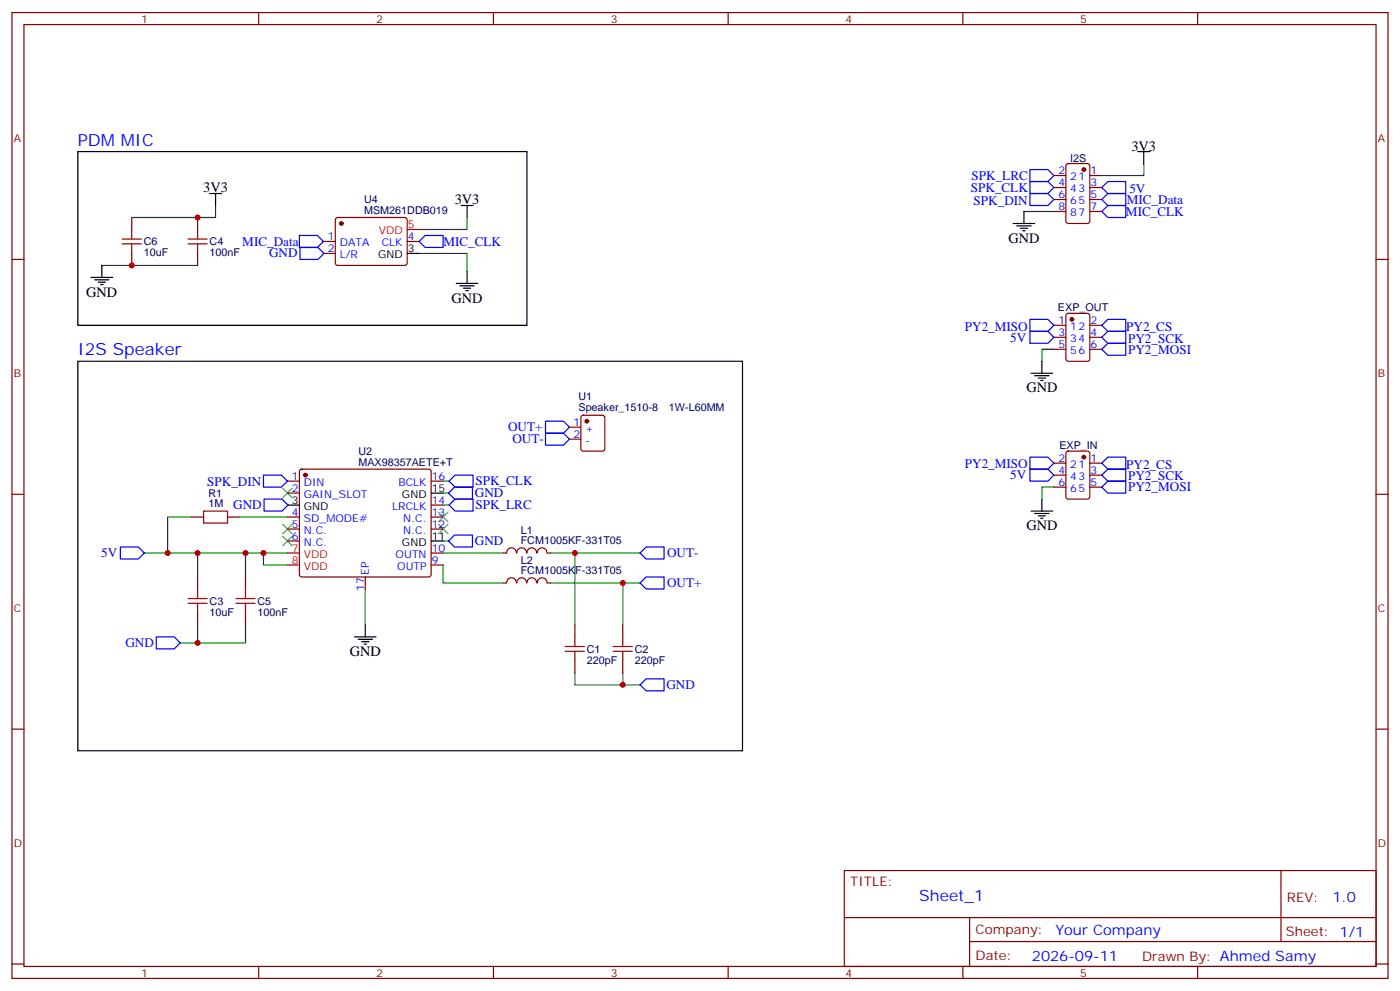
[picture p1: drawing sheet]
<svg xmlns="http://www.w3.org/2000/svg" width="412mm" height="292mm" viewBox="0 0 412 292" stroke-linecap="round" stroke-linejoin="round" font-family="sans-serif">
<g fill="none" stroke="#870000" stroke-width=".35">
<path d="M3.5 3.7h405.4v284.3h-405.4zM7.1 7.2h398.2v277.3h-398.2zM76.2 3.7v3.5M145.3 3.7v3.5M214.5 3.7v3.5M283.6 3.7v3.5M352.8 3.7v3.5M310.4 51.7h3.6M310.4 55.2h3.6M310.4 58.7h3.6M314.2 48.4l.5-.2h5.6l.7 .4v16.5l-.4 .6-5.9 .1-.7-.5v-16.4zM321 51.7h3.6"/>
<path d="M321 55.2h3.6M321 58.7h3.6M3.5 76.4h3.6M38.8 64v3.6M38.8 74.6v3.5M58.2 64v3.6M58.2 74.6v3.5M95.2 71.1h3.6M95.2 74.6h3.6M99 64.2l.5-.2 20 .1 .4 .6v13l-.7 .4h-20l-.4-.7v-12.7zM119.9 71.1h3.6M310.4 62.3h3.6"/>
<path d="M321 62.3h3.6M405.3 76.4h3.6M310.4 95.8h3.6M310.4 99.3h3.6M314.2 92.5l.5-.2h5.6l.7 .4v13l-.4 .6-5.9 .1-.7-.5v-12.9zM321 95.8h3.6M321 99.3h3.6M310.4 102.8h3.6M321 102.8h3.6M88.4 138.3l.5-.2h37.4l.5 .2 .2 .5v30.4l-.2 .5-.5 .2h-37.4l-.5-.3-.2-.4v-30.4zM167.6 125.8h3.5M167.6 129.3h3.5"/>
<path d="M171.3 122.4l.5-.2h5.6l.7 .5 .1 9.4-.5 .7h-5.9l-.6-.4-.1-9.5zM310.4 136.3h3.6M310.4 139.9h3.6M314.2 133l.5-.2h5.6l.7 .5v12.9l-.4 .7h-5.9l-.7-.4v-13zM321 136.3h3.6M321 139.9h3.6M3.5 145.5h3.6M56.4 152.2h3.6M67 152.2h3.6M84.7 141.6h3.5M84.7 145.2h3.5M84.7 152.2h3.5"/>
<path d="M84.7 155.8h3.5M84.7 159.3h3.5M127 141.6h3.5M127 152.2h3.5M127 155.8h3.5M127 148.7h3.5M310.4 143.4h3.6M321 143.4h3.6M405.3 145.5h3.6M58.2 169.9v3.5M72.3 169.9v3.5M107.6 169.9v3.5"/>
<path d="M127 166.3h3.5M127 162.8h3.5M148.2 162.8h1M148.2 171.6h1M149.3 162.8a1.41 1.41 0 0 1 1.4-1.5 1.41 1.41 0 0 1 1.4 1.5M149.3 171.6a1.41 1.41 0 0 1 1.4-1.5 1.41 1.41 0 0 1 1.4 1.5M152.3 162.8a1.41 1.41 0 0 1 1.4-1.5 1.41 1.41 0 0 1 1.4 1.5M152.3 171.6a1.41 1.41 0 0 1 1.4-1.5 1.41 1.41 0 0 1 1.4 1.5M155.2 162.8a1.41 1.41 0 0 1 1.5-1.5 1.41 1.41 0 0 1 1.4 1.5M155.2 171.6a1.41 1.41 0 0 1 1.5-1.5 1.41 1.41 0 0 1 1.4 1.5M158.3 162.8a1.41 1.41 0 0 1 1.4-1.5 1.41 1.41 0 0 1 1.4 1.5M158.3 171.6a1.41 1.41 0 0 1 1.4-1.5 1.41 1.41 0 0 1 1.4 1.5"/>
<path d="M161.2 162.8h1.1M161.2 171.6h1.1M58.2 180.4v3.6M72.3 180.4v3.6M169.3 184v3.5M169.3 194.6v3.5M183.4 184v3.5M183.4 194.6v3.5M3.5 214.7h3.6M405.3 214.7h3.6M248.7 256.3h156.6v28.2h-156.6zM377.3 256.3v20.9"/>
<path d="M248.7 270.1h156.5M285.6 277.2h119.6M285.6 270.1v14.2M3.5 283.8h3.6M76.2 284.5v3.5M145.3 284.5v3.5M214.5 284.5v3.5M283.6 284.5v3.5M352.8 284.5v3.5M405.3 283.8h3.6"/>
</g>
<g fill="none" stroke="#008700" stroke-width=".35">
<path d="M336.9 48.2v3.5h-12.3M30 78.1h28.2M63.5 60.5v3.5h-24.7M123.5 74.6h14.1v5.3M137.6 64v3.6h-14.1M301.6 62.3h8.8M310.4 102.8h-3.5v3.6M56.4 152.2h-7v10.6M70.6 152.2h14.1M130.5 141.6h1.8M130.5 145.2h1.8M130.5 148.7h1.8"/>
<path d="M130.5 159.3h1.8M310.4 143.4h-3.5v3.5M42.3 162.8h42.4M58.2 162.8v7.1M72.3 162.8v7.1M77.6 162.8v3.5h7.1M107.6 173.4v10.6M130.5 166.3v5.3h17.7M130.5 162.8h17.7M162.3 171.6h26.4M162.3 162.8h26.4M169.3 162.8v21.2"/>
<path d="M183.4 171.6v12.4M58.2 184v5.3h-5.3M72.3 184v5.3h-14.1M169.3 198.1v3.5h19.4M183.4 198.1v3.5"/>
</g>
<g fill="none" stroke="#000" stroke-width=".35">
<path d="M22.9 44.6h132.3v51.2h-132.3zM61.7 57h3.6M63.5 57v3.5M335.1 44.6h3.6M336.9 44.6v3.6M30 78.1v3.6M119.9 74.6h3.6M135.8 60.5h3.5M137.6 60.5v3.5M137.6 79.9v3.5M298.4 65.8h6.4M299.5 66.5h4.2"/>
<path d="M300.6 67.2h2.1M301.3 67.9h.7M301.6 62.3v3.5M26.8 81.7h6.4M27.9 82.4h4.2M28.9 83.1h2.1M29.6 83.8h.7M134.4 83.4h6.4M135.5 84.1h4.2M136.5 84.8h2.1M137.2 85.5h.7M22.9 106.4h195.8v114.6h-195.8z"/>
<path d="M303.7 109.9h6.4M304.8 110.6h4.2M305.9 111.3h2.1M306.6 112h.7M306.9 106.4v3.5M84.7 148.7h3.5M127 159.3h3.5M127 145.2h3.5M303.7 150.5h6.4M304.8 151.2h4.2M305.9 151.9h2.1M306.6 152.6h.7"/>
<path d="M306.9 146.9v3.6M104.4 187.5h6.4M105.5 188.2h4.2M106.5 188.9h2.2M107.2 189.6h.7M107.6 184v3.5"/>
</g>
<g fill="none" stroke="#00f" stroke-width=".35">
<path d="M303.4 57h5.3l1.7 1.7-1.7 1.8h-5.3zM303.4 53.4h5.3l1.7 1.8-1.7 1.8h-5.3zM303.4 49.9h5.3l1.7 1.8-1.7 1.7h-5.3zM326.3 57h5.3v3.5h-5.3l-1.7-1.8zM326.3 53.4h5.3v3.6h-5.3l-1.7-1.8zM88.2 69.3h5.3l1.7 1.8-1.7 1.7h-5.3zM88.4 72.8h5.3l1.7 1.8-1.7 1.8h-5.3zM125.2 69.3h5.3v3.5h-5.3l-1.7-1.7zM326.3 60.5h5.3v3.5h-5.3l-1.7-1.7zM303.4 97.5h5.3l1.7 1.8-1.7 1.8h-5.3zM303.4 94h5.3l1.7 1.8-1.7 1.7h-5.3zM324.6 99.3l1.7-1.8h5.3v3.6h-5.3z"/>
<path d="M326.3 94h5.3v3.5h-5.3l-1.7-1.7zM326.3 101.1h5.3v3.5h-5.3l-1.7-1.8zM77.6 139.9h5.3l1.8 1.7-1.8 1.8h-5.3zM160.7 127.5h5.3l1.7 1.8-1.7 1.8h-5.3zM160.7 124h5.3l1.7 1.8-1.7 1.7h-5.3zM303.4 134.6h5.3l1.7 1.7-1.7 1.8h-5.3zM303.4 138.1h5.3l1.7 1.8-1.7 1.7h-5.3zM324.6 139.9l1.7-1.8h5.3v3.5h-5.3zM326.3 134.6h5.3v3.5h-5.3l-1.7-1.8zM77.8 146.9h5.3l1.7 1.8-1.7 1.8h-5.3zM132.3 141.6l1.8-1.7h5.2v3.5h-5.2zM132.3 148.7l1.8-1.8h5.2v3.6h-5.2z"/>
<path d="M133.9 143.4h5.3v3.5h-5.3l-1.8-1.7zM133.9 157.5h5.3v3.5h-5.3l-1.8-1.7zM326.3 141.6h5.3v3.6h-5.3l-1.7-1.8zM35.5 161h5.2l1.8 1.8-1.8 1.8h-5.2zM188.6 171.6l1.7-1.7h5.3v3.5h-5.3zM190.3 161h5.3v3.6h-5.3l-1.7-1.8zM46 187.5h5.3l1.8 1.8-1.8 1.7h-5.3zM190.3 199.8h5.3v3.6h-5.3l-1.7-1.8z"/>
</g>
<path d="M83.3 143.8l2.8 2.8M83.3 157.9l2.8 2.8M83.3 154.3l2.8 2.9M86.1 143.8l-2.8 2.8M86.1 157.9l-2.8 2.8M86.1 154.3l-2.8 2.9M129.1 154.3l2.8 2.9M129.1 150.8l2.8 2.8M131.9 154.3l-2.8 2.9M131.9 150.8l-2.8 2.8" fill="none" stroke="#3c3" stroke-width=".35"/>
<g fill="#870000" stroke="#870000" stroke-width=".35">
<circle cx="90" cy="139.9" r=".53"/>
<circle cx="315.7" cy="94" r=".53"/>
<circle cx="319.3" cy="134.6" r=".53"/>
<circle cx="319.3" cy="49.9" r=".53"/>
<circle cx="100.5" cy="65.8" r=".53"/>
<circle cx="172.9" cy="124" r=".53"/>
</g>
<path d="M119.9 67.6h3.6M84.7 162.8h3.5M84.7 166.3h3.5" fill="none" stroke="#f00" stroke-width=".35"/>
<g fill="none" stroke="#a10000" stroke-width=".35">
<path d="M36 70.4h5.6M36 71.8h5.6M38.8 67.6v2.8M38.8 71.8v2.8M55.4 70.4h5.6M55.4 71.8h5.6M58.2 67.6v2.8M58.2 71.8v2.8M60 150.5h7v3.5h-7zM55.4 176.2h5.6M55.4 177.6h5.6M58.2 173.4v2.8"/>
<path d="M58.2 177.6v2.8M69.5 176.2h5.6M69.5 177.6h5.6M72.3 173.4v2.8M72.3 177.6v2.8M166.5 190.3h5.7M166.5 191.7h5.7M169.3 187.5v2.8M169.3 191.7v2.9M180.6 190.3h5.7M180.6 191.7h5.7M183.4 187.5v2.8"/>
<path d="M183.4 191.7v2.9"/>
</g>
<g fill="#c00">
<circle cx="58.2" cy="189.3" r=".88"/>
<circle cx="49.4" cy="162.8" r=".88"/>
<circle cx="183.4" cy="201.6" r=".88"/>
<circle cx="183.4" cy="171.6" r=".88"/>
<circle cx="169.3" cy="162.8" r=".88"/>
<circle cx="58.2" cy="162.8" r=".88"/>
<circle cx="72.3" cy="162.8" r=".88"/>
<circle cx="77.6" cy="162.8" r=".88"/>
<circle cx="58.2" cy="64" r=".88"/>
<circle cx="38.8" cy="78.1" r=".88"/>
</g>
<g font-size="4.9" fill="#00f">
<text x="22.9" y="42.9">PDM MIC</text>
<text x="22.9" y="104.6">I2S Speaker</text>
</g>
<text font-size="4.6" fill="#00f" x="270.8" y="265.3">Sheet_1</text>
<g font-size="4.2">
<text x="333.3" y="44.3">3V3</text>
<text x="59.9" y="56.7">3V3</text>
<text x="133.9" y="60.2">3V3</text>
<text x="297" y="71.4">GND</text>
<text x="25.4" y="87.3">GND</text>
<text x="133" y="89.1">GND</text>
<text x="302.3" y="115.5">GND</text>
<text x="302.3" y="156.1">GND</text>
<text x="103" y="193.1">GND</text>
</g>
<g font-size="4.2" fill="#00f">
<text x="392.5" y="265.6">1.0</text>
<text x="310.9" y="275.1">Your Company</text>
<text x="304" y="282.9">2026-09-11</text>
</g>
<g font-size="3.9" fill="#00f">
<text x="286.2" y="52.9">SPK_LRC</text>
<text x="286" y="56.5">SPK_CLK</text>
<text x="331.9" y="60">MIC_Data</text>
<text x="332.7" y="56.8">5V</text>
<text x="286.8" y="60.3">SPK_DIN</text>
<text x="331.7" y="63.5">MIC_CLK</text>
<text x="71.4" y="72.3">MIC_Data</text>
<text x="79.3" y="75.8">GND</text>
<text x="130.6" y="72.3">MIC_CLK</text>
<text x="284.2" y="97.3">PY2_MISO</text>
<text x="297.6" y="100.6">5V</text>
<text x="331.7" y="97.4">PY2_CS</text>
<text x="332.3" y="100.9">PY2_SCK</text>
<text x="332.3" y="104.1">PY2_MOSI</text>
<text x="149.7" y="127">OUT+</text>
<text x="151" y="130.5">OUT-</text>
<text x="284.2" y="137.9">PY2_MISO</text>
<text x="331.7" y="137.9">PY2_CS</text>
<text x="61" y="143.2">SPK_DIN</text>
<text x="140.1" y="142.9">SPK_CLK</text>
<text x="297.6" y="141.1">5V</text>
<text x="332.3" y="141.4">PY2_SCK</text>
<text x="68.7" y="149.9">GND</text>
<text x="139.9" y="146.3">GND</text>
<text x="140.1" y="149.9">SPK_LRC</text>
<text x="332.3" y="144.7">PY2_MOSI</text>
<text x="139.9" y="160.4">GND</text>
<text x="29.8" y="164.1">5V</text>
<text x="196.5" y="164.1">OUT-</text>
<text x="196.5" y="172.9">OUT+</text>
<text x="36.9" y="190.4">GND</text>
<text x="196.3" y="202.8">GND</text>
</g>
<g font-size="3.9" fill="#800">
<text x="250.5" y="260.9">TITLE:</text>
<text x="379.1" y="265.6">REV:</text>
<text x="287.4" y="275.1">Company:</text>
<text x="378.7" y="275.7">Sheet: 1/1</text>
<text x="287.4" y="282.8">Date:</text>
<text x="336.4" y="282.8">Drawn By: Ahmed Samy</text>
</g>
<g font-size="3.2" fill="#800">
<text x="41.6" y="6.7">1</text>
<text x="110.8" y="6.7">2</text>
<text x="179.9" y="6.7">3</text>
<text x="249.1" y="6.7">4</text>
<text x="318.2" y="6.7">5</text>
<text x="4.1" y="41.8">A</text>
<text x="405.9" y="41.8">A</text>
<text x="4.1" y="110.9">B</text>
<text x="405.9" y="110.9">B</text>
<text x="4.1" y="180.1">C</text>
<text x="405.9" y="180.1">C</text>
<text x="4.1" y="249.2">D</text>
<text x="405.9" y="249.2">D</text>
<text x="41.6" y="287.5">1</text>
<text x="110.8" y="287.5">2</text>
<text x="179.9" y="287.5">3</text>
<text x="249.1" y="287.5">4</text>
<text x="318.2" y="287.5">5</text>
</g>
<g font-size="3.2" fill="#000080">
<text x="315.2" y="47.6">I2S</text>
<text x="107.3" y="59.7">U4</text>
<text x="107.3" y="62.9">MSM261DDB019</text>
<text x="42.3" y="75.4">10uF</text>
<text x="42.3" y="72.2">C6</text>
<text x="61.7" y="75.4">100nF</text>
<text x="61.7" y="72.2">C4</text>
<text x="311.6" y="91.5">EXP_OUT</text>
<text x="170.4" y="117.9">U1</text>
<text x="170.4" y="121">Speaker_1510-8</text>
<text x="197.1" y="121">1W-L60MM</text>
<text x="105.6" y="137.1">MAX98357AETE+T</text>
<text x="105.6" y="133.9">U2</text>
<text x="312.1" y="132.1">EXP_IN</text>
<text x="61.4" y="149.4">1M</text>
<text x="61.4" y="146.2">R1</text>
<text x="153.4" y="160.2">FCM1005KF-331T05</text>
<text x="153.4" y="157.1">L1</text>
<text x="153.4" y="166">L2</text>
<text x="153.4" y="169">FCM1005KF-331T05</text>
<text x="61.7" y="178.1">C3</text>
<text x="75.8" y="178.1">C5</text>
<text x="61.7" y="181.3">10uF</text>
<text x="75.8" y="181.3">100nF</text>
<text x="172.9" y="195.4">220pF</text>
<text x="172.9" y="192.2">C1</text>
<text x="187" y="195.4">220pF</text>
<text x="187" y="192.2">C2</text>
</g>
<g font-size="3.2" fill="#00f">
<text x="311.8" y="51.3">2</text>
<text x="315.3" y="53.1">21</text>
<text x="321.2" y="51.3">1</text>
<text x="311.8" y="58.4">6</text>
<text x="311.8" y="54.9">4</text>
<text x="315.3" y="56.6">43</text>
<text x="321.2" y="54.9">3</text>
<text x="321.2" y="58.4">5</text>
<text x="311.8" y="61.9">8</text>
<text x="315.3" y="63.7">87</text>
<text x="315.3" y="60.1">65</text>
<text x="321.2" y="61.9">7</text>
<text x="96.6" y="70.7">1</text>
<text x="120.1" y="70.7">4</text>
<text x="96.6" y="74.3">2</text>
<text x="100.1" y="72.5">DATA</text>
<text x="100.1" y="76">L/R</text>
<text x="112.5" y="72.5">CLK</text>
<text x="311.8" y="95.4">1</text>
<text x="321.2" y="95.4">2</text>
<text x="311.8" y="99">3</text>
<text x="315.3" y="97.2">12</text>
<text x="315.3" y="100.7">34</text>
<text x="321.2" y="99">4</text>
<text x="311.8" y="102.5">5</text>
<text x="315.3" y="104.2">56</text>
<text x="321.2" y="102.5">6</text>
<text x="168.9" y="125.4">1</text>
<text x="168.9" y="128.9">2</text>
<text x="172.4" y="127.2">+</text>
<text x="172.4" y="130.7">-</text>
<text x="311.8" y="136">2</text>
<text x="315.3" y="137.8">21</text>
<text x="321.2" y="136">1</text>
<text x="86" y="141.3">1</text>
<text x="89.5" y="143.1">DIN</text>
<text x="117.3" y="143.1">BCLK</text>
<text x="127.2" y="141.3">16</text>
<text x="311.8" y="143.1">6</text>
<text x="311.8" y="139.5">4</text>
<text x="315.3" y="141.3">43</text>
<text x="321.2" y="139.5">3</text>
<text x="321.2" y="143.1">5</text>
<text x="86" y="144.8">2</text>
<text x="89.5" y="146.6">GAIN_SLOT</text>
<text x="127.2" y="148.3">14</text>
<text x="315.3" y="144.8">65</text>
<text x="86" y="151.9">4</text>
<text x="86" y="155.4">5</text>
<text x="89.5" y="153.6">SD_MODE#</text>
<text x="115.5" y="150.1">LRCLK</text>
<text x="118.8" y="153.6">N.C.</text>
<text x="127.2" y="155.4">12</text>
<text x="127.2" y="151.9">13</text>
<text x="86" y="158.9">6</text>
<text x="89.5" y="157.2">N.C.</text>
<text x="89.5" y="160.7">N.C.</text>
<text x="118.8" y="157.2">N.C.</text>
<text x="116.5" y="164.2">OUTN</text>
<text x="117" y="167.7">OUTP</text>
<text x="127.2" y="166">9</text>
<text x="127.2" y="162.5">10</text>
<text x="107.2" y="173.9" transform="rotate(-90 107.2 173.9)">17</text>
<text x="108.7" y="169.2" transform="rotate(-90 108.7 169.2)">EP</text>
</g>
<g font-size="3.2" fill="#f00">
<text x="111.6" y="69">VDD</text>
<text x="120.1" y="67.2">5</text>
<text x="86" y="162.5">7</text>
<text x="86" y="166">8</text>
<text x="89.5" y="164.2">VDD</text>
<text x="89.5" y="167.7">VDD</text>
</g>
<g font-size="3.2">
<text x="111.4" y="76">GND</text>
<text x="120.1" y="74.3">3</text>
<text x="86" y="148.3">3</text>
<text x="118.4" y="146.6">GND</text>
<text x="127.2" y="144.8">15</text>
<text x="89.5" y="150.1">GND</text>
<text x="118.4" y="160.7">GND</text>
<text x="127.2" y="158.9">11</text>
</g>
</svg>
